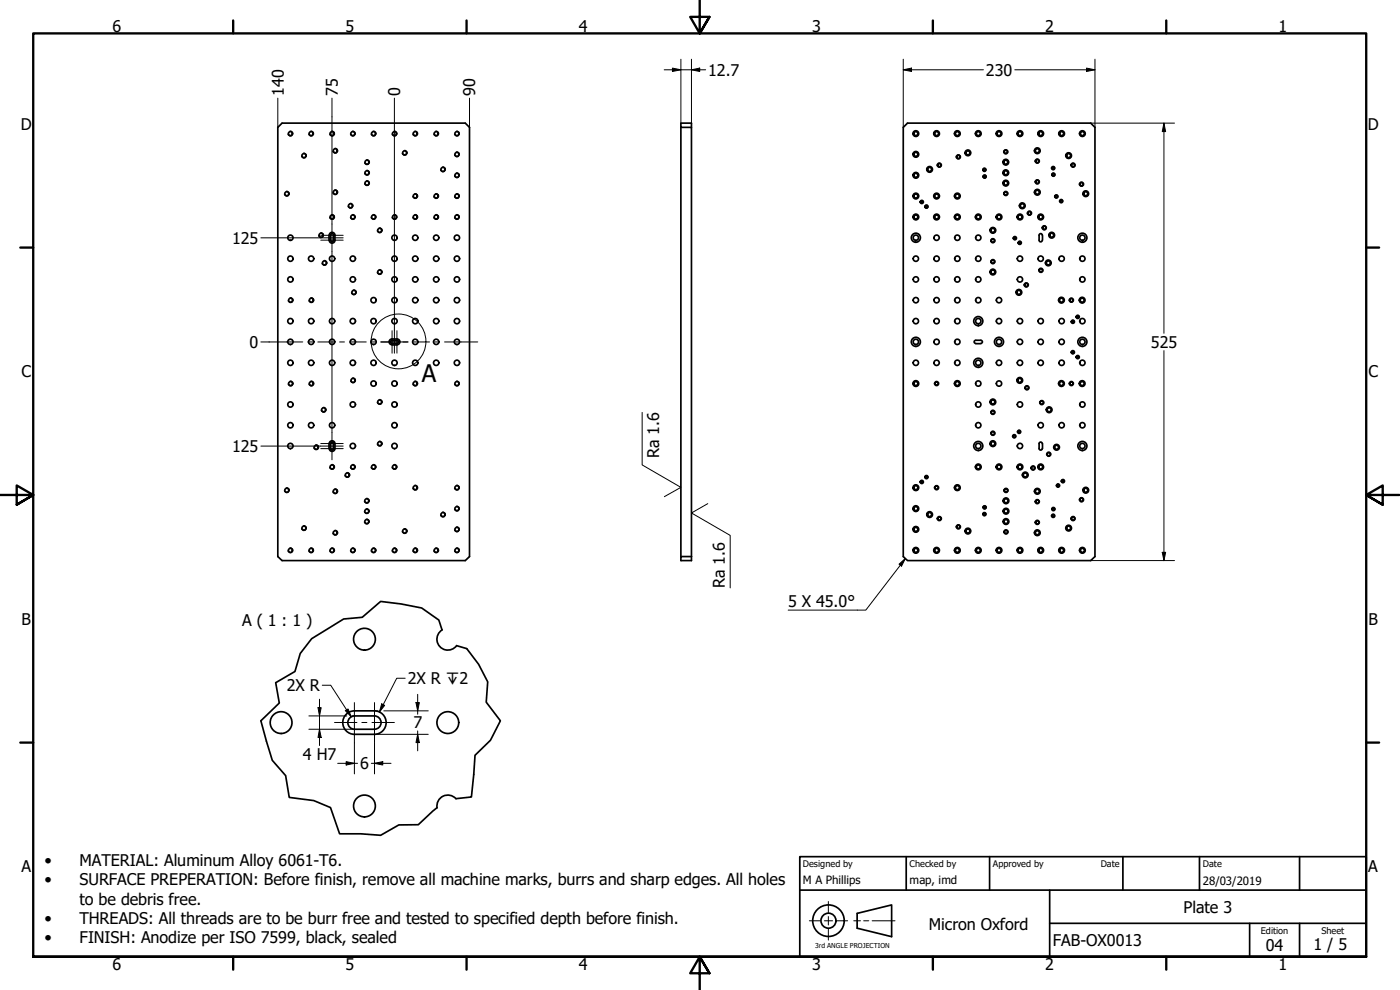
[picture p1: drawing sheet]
<svg xmlns="http://www.w3.org/2000/svg" width="420mm" height="297mm" viewBox="0 0 420 297" stroke-linecap="round" stroke-linejoin="round" font-family="sans-serif">
<!-- layer: Visible (ISO) -->
<g fill="none" stroke="#000" stroke-width=".51">
<path d="M84.6 36.9h55l1.3 1.3v128.8l-1.3 1.2h-55l-1.2-1.2v-128.8zM204.3 38.2v128.8M207.5 38.2v-1.3h-3.2v1.3h3.2v128.8M271.1 38.2l1.3-1.3h54.9l1.3 1.3v128.8l-1.3 1.2h-54.9l-1.3-1.2zM98.7 70.6v1.5M98.8 72.1a.86 .86 0 0 0 .9 .8 .86 .86 0 0 0 .8-.8M98.8 70.6a.86 .86 0 0 1 .9-.9 .86 .86 0 0 1 .8 .9v1.5M99.1 70.6v1.5M99.2 72.1a.48 .48 0 0 0 .5 .5 .48 .48 0 0 0 .4-.5M99.2 70.6a.48 .48 0 0 1 .5-.5 .48 .48 0 0 1 .4 .5v1.5M311.8 72.1a.48 .48 0 0 0 .5 .5 .48 .48 0 0 0 .5-.5M312.8 70.6a.48 .48 0 0 0-.5-.5 .48 .48 0 0 0-.5 .5v1.5"/>
<path d="M312.9 70.6v1.5M117 102a2.97 2.97 0 0 1 2.5-.2 .9 .9 0 0 1 .5 1 .9 .9 0 0 1-.9 .7l-1.5-.1a.86 .86 0 0 1-.8-.5 .86 .86 0 0 1 .2-.9zM117.6 103a.48 .48 0 0 1-.4-.4 .48 .48 0 0 1 .4-.5h1.5a.48 .48 0 0 1 .5 .5 .48 .48 0 0 1-.4 .4M117.7 103.1h1.4M292.8 103a.48 .48 0 0 1-.4-.4 .48 .48 0 0 1 .4-.5h1.5a.48 .48 0 0 1 .5 .5 .48 .48 0 0 1-.4 .4M292.9 103.1h1.4M98.7 133.1v1.5M98.8 133.1a.86 .86 0 0 1 .9-.8 .86 .86 0 0 1 .8 .8v1.5a.86 .86 0 0 1-.9 .8 .86 .86 0 0 1-.8-.8M99.1 133.1v1.5M99.2 133.1a.48 .48 0 0 1 .5-.5 .48 .48 0 0 1 .4 .5v1.5a.48 .48 0 0 1-.5 .5 .48 .48 0 0 1-.4-.5M312.8 133.1a.48 .48 0 0 0-.5-.5 .48 .48 0 0 0-.5 .5v1.5a.48 .48 0 0 0 .5 .5 .48 .48 0 0 0 .5-.5M312.9 133.1v1.5"/>
<path d="M204.3 167h3.2v1.2h-3.2zM132.7 189a3.3 3.3 0 0 0-.7 5 3.3 3.3 0 0 0 5.1-.3M103.9 214.3a3.5 3.5 0 0 1 2.5-1h6a3.5 3.5 0 0 1 3.5 3.5 3.5 3.5 0 0 1-3.5 3.5h-6a3.5 3.5 0 0 1-3.3-2.1 3.5 3.5 0 0 1 .8-3.9zM105 215.4l1.4-.6h6a2 2 0 0 1 2 2 2 2 0 0 1-2 2h-6a2 2 0 0 1-1.9-1.2 2 2 0 0 1 .5-2.2zM136.8 239.7a3.3 3.3 0 0 0-3.8-.8 3.3 3.3 0 0 0-1.8 3.5"/>
<circle cx="86.1" cy="58.1" r=".6"/>
<circle cx="87.2" cy="40.1" r=".6"/>
<circle cx="91.2" cy="46.7" r=".6"/>
<circle cx="93.4" cy="40.1" r=".6"/>
<circle cx="99.7" cy="40.1" r=".6"/>
<circle cx="100.6" cy="45.2" r=".6"/>
<circle cx="100.6" cy="57.7" r=".6"/>
<circle cx="105.9" cy="40.1" r=".6"/>
<circle cx="110.1" cy="48.7" r=".6"/>
<circle cx="110.1" cy="51.8" r=".6"/>
<circle cx="110.1" cy="54.9" r=".6"/>
<circle cx="112.1" cy="40.1" r=".6"/>
<circle cx="118.4" cy="40.1" r=".6"/>
<circle cx="121.4" cy="45.9" r=".6"/>
<circle cx="124.6" cy="40.1" r=".6"/>
<circle cx="124.6" cy="58.8" r=".6"/>
<circle cx="130.9" cy="58.8" r=".6"/>
<circle cx="130.9" cy="40.1" r=".6"/>
<circle cx="132.9" cy="50.8" r=".6"/>
<circle cx="137.1" cy="40.1" r=".6"/>
<circle cx="137.1" cy="58.8" r=".6"/>
<circle cx="137.1" cy="52.6" r=".6"/>
<circle cx="137.1" cy="46.3" r=".6"/>
<circle cx="274.9" cy="58.8" r=".6"/>
<circle cx="274.9" cy="46.3" r=".6"/>
<circle cx="274.9" cy="52.6" r=".6"/>
<circle cx="274.9" cy="40.1" r=".6"/>
<circle cx="274.9" cy="40.1" r=".86"/>
<circle cx="274.9" cy="58.8" r=".86"/>
<circle cx="274.9" cy="46.3" r=".86"/>
<circle cx="274.9" cy="52.6" r=".86"/>
<circle cx="279" cy="50.8" r=".6"/>
<circle cx="279" cy="50.8" r=".86"/>
<circle cx="281.1" cy="58.8" r=".6"/>
<circle cx="281.1" cy="40.1" r=".6"/>
<circle cx="281.1" cy="40.1" r=".86"/>
<circle cx="281.1" cy="58.8" r=".86"/>
<circle cx="281.9" cy="49.5" r=".6"/>
<circle cx="281.9" cy="49.5" r=".48"/>
<circle cx="287.3" cy="58.8" r=".6"/>
<circle cx="287.3" cy="40.1" r=".6"/>
<circle cx="287.3" cy="40.1" r=".86"/>
<circle cx="287.3" cy="58.8" r=".86"/>
<circle cx="287.6" cy="47.1" r=".6"/>
<circle cx="287.6" cy="47.1" r=".48"/>
<circle cx="290.5" cy="45.9" r=".6"/>
<circle cx="290.5" cy="45.9" r=".86"/>
<circle cx="293.6" cy="40.1" r=".6"/>
<circle cx="293.6" cy="40.1" r=".86"/>
<circle cx="295.4" cy="50.9" r=".35"/>
<circle cx="295.4" cy="50.9" r=".48"/>
<circle cx="295.5" cy="53" r=".35"/>
<circle cx="295.5" cy="53" r=".48"/>
<circle cx="299.8" cy="40.1" r=".6"/>
<circle cx="299.8" cy="40.1" r=".86"/>
<circle cx="301.8" cy="45.5" r=".6"/>
<circle cx="301.8" cy="51.8" r=".6"/>
<circle cx="301.8" cy="54.9" r=".6"/>
<circle cx="301.8" cy="48.7" r=".6"/>
<circle cx="301.8" cy="58.1" r=".6"/>
<circle cx="301.8" cy="58.1" r=".48"/>
<circle cx="301.8" cy="45.5" r=".48"/>
<circle cx="301.8" cy="51.8" r=".86"/>
<circle cx="301.8" cy="48.7" r=".86"/>
<circle cx="301.8" cy="54.9" r=".86"/>
<circle cx="306.1" cy="40.1" r=".6"/>
<circle cx="306.1" cy="40.1" r=".86"/>
<circle cx="311.3" cy="57.7" r=".6"/>
<circle cx="311.3" cy="54.6" r=".6"/>
<circle cx="311.3" cy="48.3" r=".6"/>
<circle cx="311.3" cy="45.2" r=".6"/>
<circle cx="311.3" cy="48.3" r=".48"/>
<circle cx="311.3" cy="54.6" r=".48"/>
<circle cx="311.3" cy="57.7" r=".86"/>
<circle cx="311.3" cy="45.2" r=".86"/>
<circle cx="312.3" cy="40.1" r=".6"/>
<circle cx="312.3" cy="40.1" r=".86"/>
<circle cx="316.1" cy="50.4" r=".35"/>
<circle cx="316.1" cy="50.4" r=".48"/>
<circle cx="316.1" cy="52.4" r=".35"/>
<circle cx="316.1" cy="52.4" r=".48"/>
<circle cx="317" cy="58.9" r=".35"/>
<circle cx="317" cy="58.9" r=".48"/>
<circle cx="318.6" cy="40.1" r=".6"/>
<circle cx="318.6" cy="40.1" r=".86"/>
<circle cx="320.7" cy="46.7" r=".6"/>
<circle cx="320.7" cy="46.7" r=".86"/>
<circle cx="322" cy="49.5" r=".6"/>
<circle cx="322" cy="49.5" r=".48"/>
<circle cx="324.6" cy="55.3" r=".6"/>
<circle cx="324.6" cy="55.3" r=".48"/>
<circle cx="324.8" cy="40.1" r=".6"/>
<circle cx="324.8" cy="40.1" r=".86"/>
<circle cx="325.9" cy="58.1" r=".6"/>
<circle cx="325.9" cy="58.1" r=".86"/>
<circle cx="87.2" cy="77.6" r=".79"/>
<circle cx="87.2" cy="71.3" r=".79"/>
<circle cx="93.4" cy="77.6" r=".79"/>
<circle cx="96.4" cy="70.6" r=".6"/>
<circle cx="97.4" cy="78.9" r=".6"/>
<circle cx="99.7" cy="77.6" r=".79"/>
<circle cx="99.7" cy="65.1" r=".6"/>
<circle cx="105.2" cy="61.7" r=".6"/>
<circle cx="105.9" cy="77.6" r=".79"/>
<circle cx="105.9" cy="65.1" r=".6"/>
<circle cx="112.1" cy="65.1" r=".6"/>
<circle cx="114" cy="69.1" r=".6"/>
<circle cx="118.4" cy="71.3" r=".79"/>
<circle cx="118.4" cy="77.6" r=".79"/>
<circle cx="118.4" cy="65.1" r=".6"/>
<circle cx="124.6" cy="77.6" r=".79"/>
<circle cx="124.6" cy="71.3" r=".79"/>
<circle cx="124.6" cy="65.1" r=".6"/>
<circle cx="130.9" cy="77.6" r=".79"/>
<circle cx="130.9" cy="71.3" r=".79"/>
<circle cx="130.9" cy="65.1" r=".6"/>
<circle cx="137.1" cy="77.6" r=".79"/>
<circle cx="137.1" cy="65.1" r=".6"/>
<circle cx="137.1" cy="71.3" r=".79"/>
<circle cx="274.9" cy="65.1" r=".6"/>
<circle cx="274.9" cy="77.6" r=".79"/>
<circle cx="274.9" cy="65.1" r=".86"/>
<circle cx="274.9" cy="71.3" r=".79"/>
<circle cx="274.9" cy="71.3" r="1.37"/>
<circle cx="276.6" cy="60.6" r=".35"/>
<circle cx="276.6" cy="60.6" r=".48"/>
<circle cx="278" cy="62" r=".35"/>
<circle cx="278" cy="62" r=".48"/>
<circle cx="281.1" cy="65.1" r=".6"/>
<circle cx="281.1" cy="77.6" r=".79"/>
<circle cx="281.1" cy="71.3" r=".79"/>
<circle cx="281.1" cy="65.1" r=".86"/>
<circle cx="287.3" cy="65.1" r=".6"/>
<circle cx="287.3" cy="77.6" r=".79"/>
<circle cx="287.3" cy="71.3" r=".79"/>
<circle cx="287.3" cy="65.1" r=".86"/>
<circle cx="293.6" cy="65.1" r=".6"/>
<circle cx="293.6" cy="77.6" r=".79"/>
<circle cx="293.6" cy="71.3" r=".79"/>
<circle cx="293.6" cy="65.1" r=".86"/>
<circle cx="298" cy="69.1" r=".6"/>
<circle cx="298" cy="78.5" r=".6"/>
<circle cx="298" cy="72.2" r=".6"/>
<circle cx="298" cy="78.5" r=".48"/>
<circle cx="298" cy="72.2" r=".48"/>
<circle cx="298" cy="69.1" r=".86"/>
<circle cx="299.8" cy="65.1" r=".6"/>
<circle cx="299.8" cy="65.1" r=".86"/>
<circle cx="304.6" cy="71.5" r=".35"/>
<circle cx="304.6" cy="71.5" r=".48"/>
<circle cx="306" cy="72.9" r=".35"/>
<circle cx="306" cy="72.9" r=".48"/>
<circle cx="306.1" cy="65.1" r=".6"/>
<circle cx="306.1" cy="77.6" r=".79"/>
<circle cx="306.1" cy="65.1" r=".86"/>
<circle cx="306.8" cy="61.7" r=".6"/>
<circle cx="306.8" cy="61.7" r=".86"/>
<circle cx="309" cy="64" r=".6"/>
<circle cx="309" cy="64" r=".48"/>
<circle cx="312.3" cy="65.1" r=".6"/>
<circle cx="312.3" cy="77.6" r=".79"/>
<circle cx="312.3" cy="65.1" r=".86"/>
<circle cx="313.4" cy="68.3" r=".6"/>
<circle cx="313.4" cy="68.3" r=".48"/>
<circle cx="314.6" cy="78.9" r=".6"/>
<circle cx="314.6" cy="78.9" r=".86"/>
<circle cx="315.6" cy="70.6" r=".6"/>
<circle cx="315.6" cy="70.6" r=".86"/>
<circle cx="318.5" cy="60.3" r=".35"/>
<circle cx="318.5" cy="60.3" r=".48"/>
<circle cx="318.6" cy="77.6" r=".79"/>
<circle cx="324.8" cy="77.6" r=".79"/>
<circle cx="324.8" cy="71.3" r=".79"/>
<circle cx="324.8" cy="71.3" r="1.37"/>
<circle cx="87.2" cy="83.8" r=".79"/>
<circle cx="87.2" cy="96.3" r=".79"/>
<circle cx="87.2" cy="90.1" r=".6"/>
<circle cx="93.4" cy="96.3" r=".79"/>
<circle cx="93.4" cy="90.1" r=".6"/>
<circle cx="99.7" cy="96.3" r=".79"/>
<circle cx="105.9" cy="83.8" r=".79"/>
<circle cx="105.9" cy="96.3" r=".79"/>
<circle cx="106.2" cy="87.7" r=".6"/>
<circle cx="112.1" cy="90.1" r=".79"/>
<circle cx="112.1" cy="96.3" r=".79"/>
<circle cx="114" cy="81.6" r=".6"/>
<circle cx="118.4" cy="83.8" r=".79"/>
<circle cx="118.4" cy="90.1" r=".79"/>
<circle cx="118.4" cy="96.3" r=".79"/>
<circle cx="124.6" cy="83.8" r=".79"/>
<circle cx="124.6" cy="96.3" r=".79"/>
<circle cx="124.6" cy="90.1" r=".79"/>
<circle cx="130.9" cy="96.3" r=".79"/>
<circle cx="130.9" cy="90.1" r=".79"/>
<circle cx="130.9" cy="83.8" r=".79"/>
<circle cx="137.1" cy="96.3" r=".79"/>
<circle cx="137.1" cy="90.1" r=".79"/>
<circle cx="137.1" cy="83.8" r=".79"/>
<circle cx="274.9" cy="90.1" r=".79"/>
<circle cx="274.9" cy="96.3" r=".79"/>
<circle cx="274.9" cy="83.8" r=".79"/>
<circle cx="281.1" cy="90.1" r=".79"/>
<circle cx="281.1" cy="96.3" r=".79"/>
<circle cx="281.1" cy="83.8" r=".79"/>
<circle cx="287.3" cy="90.1" r=".79"/>
<circle cx="287.3" cy="96.3" r=".79"/>
<circle cx="287.3" cy="83.8" r=".79"/>
<circle cx="293.6" cy="90.1" r=".79"/>
<circle cx="293.6" cy="83.8" r=".79"/>
<circle cx="293.6" cy="96.3" r=".79"/>
<circle cx="293.6" cy="96.3" r="1.37"/>
<circle cx="298" cy="81.6" r=".6"/>
<circle cx="298" cy="81.6" r=".86"/>
<circle cx="299.8" cy="90.1" r=".79"/>
<circle cx="299.8" cy="96.3" r=".79"/>
<circle cx="305.8" cy="87.7" r=".6"/>
<circle cx="305.8" cy="87.7" r=".86"/>
<circle cx="306.1" cy="96.3" r=".79"/>
<circle cx="306.1" cy="83.8" r=".79"/>
<circle cx="308" cy="85.5" r=".6"/>
<circle cx="308" cy="85.5" r=".48"/>
<circle cx="312.3" cy="96.3" r=".79"/>
<circle cx="312.4" cy="81.1" r=".6"/>
<circle cx="312.4" cy="81.1" r=".48"/>
<circle cx="318.5" cy="90.1" r=".6"/>
<circle cx="318.5" cy="90.1" r=".86"/>
<circle cx="318.6" cy="96.3" r=".79"/>
<circle cx="321.5" cy="90.1" r=".6"/>
<circle cx="321.5" cy="90.1" r=".48"/>
<circle cx="322" cy="96.5" r=".35"/>
<circle cx="322" cy="96.5" r=".48"/>
<circle cx="323.4" cy="95.1" r=".35"/>
<circle cx="323.4" cy="95.1" r=".48"/>
<circle cx="324.8" cy="90.1" r=".6"/>
<circle cx="324.8" cy="90.1" r=".86"/>
<circle cx="324.8" cy="96.3" r=".79"/>
<circle cx="324.8" cy="83.8" r=".79"/>
<circle cx="87.2" cy="108.9" r=".79"/>
<circle cx="87.2" cy="102.6" r=".79"/>
<circle cx="87.2" cy="115.1" r=".6"/>
<circle cx="93.4" cy="102.6" r=".79"/>
<circle cx="93.4" cy="108.9" r=".79"/>
<circle cx="93.4" cy="115.1" r=".6"/>
<circle cx="99.7" cy="102.6" r=".79"/>
<circle cx="99.7" cy="108.9" r=".79"/>
<circle cx="105.9" cy="108.9" r=".79"/>
<circle cx="105.9" cy="102.6" r=".79"/>
<circle cx="105.9" cy="114.1" r=".6"/>
<circle cx="112.1" cy="115.1" r=".79"/>
<circle cx="112.1" cy="108.9" r=".79"/>
<circle cx="112.1" cy="102.6" r=".79"/>
<circle cx="118.4" cy="115.1" r=".79"/>
<circle cx="118.4" cy="108.9" r=".79"/>
<circle cx="124.6" cy="102.6" r=".79"/>
<circle cx="124.6" cy="108.9" r=".79"/>
<circle cx="124.6" cy="115.1" r=".6"/>
<circle cx="130.9" cy="108.9" r=".79"/>
<circle cx="130.9" cy="102.6" r=".79"/>
<circle cx="137.1" cy="108.9" r=".79"/>
<circle cx="137.1" cy="115.1" r=".6"/>
<circle cx="137.1" cy="102.6" r=".79"/>
<circle cx="274.9" cy="115.1" r=".6"/>
<circle cx="274.9" cy="108.9" r=".79"/>
<circle cx="274.9" cy="115.1" r=".86"/>
<circle cx="274.9" cy="102.6" r=".79"/>
<circle cx="274.9" cy="102.6" r="1.37"/>
<circle cx="281.1" cy="115.1" r=".6"/>
<circle cx="281.1" cy="115.1" r=".48"/>
<circle cx="281.1" cy="102.6" r=".79"/>
<circle cx="281.1" cy="108.9" r=".79"/>
<circle cx="287.3" cy="115.1" r=".6"/>
<circle cx="287.3" cy="102.6" r=".79"/>
<circle cx="287.3" cy="108.9" r=".79"/>
<circle cx="287.3" cy="115.1" r=".86"/>
<circle cx="293.6" cy="115.1" r=".79"/>
<circle cx="293.6" cy="108.9" r=".79"/>
<circle cx="293.6" cy="108.9" r="1.37"/>
<circle cx="299.8" cy="108.9" r=".79"/>
<circle cx="299.8" cy="115.1" r=".79"/>
<circle cx="299.8" cy="102.6" r=".79"/>
<circle cx="299.8" cy="102.6" r="1.37"/>
<circle cx="306" cy="114.1" r=".6"/>
<circle cx="306" cy="114.1" r=".86"/>
<circle cx="306.1" cy="102.6" r=".79"/>
<circle cx="306.1" cy="108.9" r=".79"/>
<circle cx="308.2" cy="116.3" r=".6"/>
<circle cx="308.2" cy="116.3" r=".48"/>
<circle cx="312.3" cy="102.6" r=".79"/>
<circle cx="312.3" cy="108.9" r=".79"/>
<circle cx="318.5" cy="115.1" r=".6"/>
<circle cx="318.5" cy="115.1" r=".86"/>
<circle cx="318.6" cy="102.6" r=".79"/>
<circle cx="318.6" cy="108.9" r=".79"/>
<circle cx="321.5" cy="115.1" r=".6"/>
<circle cx="321.5" cy="115.1" r=".48"/>
<circle cx="322" cy="105.7" r=".35"/>
<circle cx="322" cy="105.7" r=".48"/>
<circle cx="323.4" cy="107.1" r=".35"/>
<circle cx="323.4" cy="107.1" r=".48"/>
<circle cx="324.8" cy="115.1" r=".6"/>
<circle cx="324.8" cy="115.1" r=".86"/>
<circle cx="324.8" cy="108.9" r=".79"/>
<circle cx="324.8" cy="102.6" r=".79"/>
<circle cx="324.8" cy="102.6" r="1.37"/>
<circle cx="87.2" cy="127.6" r=".79"/>
<circle cx="87.2" cy="121.4" r=".79"/>
<circle cx="87.2" cy="133.8" r=".79"/>
<circle cx="93.4" cy="127.6" r=".79"/>
<circle cx="94.9" cy="134.2" r=".6"/>
<circle cx="97.1" cy="123" r=".6"/>
<circle cx="99.7" cy="127.6" r=".79"/>
<circle cx="105.9" cy="121.4" r=".79"/>
<circle cx="105.9" cy="133.8" r=".79"/>
<circle cx="114" cy="133.1" r=".6"/>
<circle cx="114" cy="120.6" r=".6"/>
<circle cx="118.4" cy="121.4" r=".79"/>
<circle cx="118.4" cy="127.6" r=".79"/>
<circle cx="118.4" cy="133.8" r=".79"/>
<circle cx="293.6" cy="127.6" r=".79"/>
<circle cx="293.6" cy="121.4" r=".79"/>
<circle cx="293.6" cy="133.8" r=".79"/>
<circle cx="293.6" cy="133.8" r="1.37"/>
<circle cx="298" cy="120.6" r=".6"/>
<circle cx="298" cy="123.7" r=".6"/>
<circle cx="298" cy="130" r=".6"/>
<circle cx="298" cy="133.1" r=".6"/>
<circle cx="298" cy="130" r=".48"/>
<circle cx="298" cy="123.7" r=".48"/>
<circle cx="298" cy="120.6" r=".86"/>
<circle cx="298" cy="133.1" r=".86"/>
<circle cx="304.4" cy="130.9" r=".35"/>
<circle cx="304.4" cy="130.9" r=".48"/>
<circle cx="305.8" cy="129.6" r=".35"/>
<circle cx="305.8" cy="129.6" r=".48"/>
<circle cx="306.1" cy="133.8" r=".79"/>
<circle cx="306.1" cy="121.4" r=".79"/>
<circle cx="312.3" cy="127.6" r=".79"/>
<circle cx="312.6" cy="120.8" r=".6"/>
<circle cx="312.6" cy="120.8" r=".48"/>
<circle cx="314.7" cy="136.3" r=".6"/>
<circle cx="314.7" cy="136.3" r=".48"/>
<circle cx="314.9" cy="123" r=".6"/>
<circle cx="314.9" cy="123" r=".86"/>
<circle cx="317.1" cy="134.2" r=".6"/>
<circle cx="317.1" cy="134.2" r=".86"/>
<circle cx="318.6" cy="127.6" r=".79"/>
<circle cx="324.8" cy="127.6" r=".79"/>
<circle cx="324.8" cy="121.4" r=".79"/>
<circle cx="324.8" cy="133.8" r=".79"/>
<circle cx="324.8" cy="133.8" r="1.37"/>
<circle cx="86.1" cy="147.1" r=".6"/>
<circle cx="91.2" cy="158.5" r=".6"/>
<circle cx="99.7" cy="140.1" r=".6"/>
<circle cx="100.6" cy="147.4" r=".6"/>
<circle cx="100.6" cy="159.8" r=".6"/>
<circle cx="104.2" cy="142.5" r=".6"/>
<circle cx="105.9" cy="140.1" r=".6"/>
<circle cx="110.1" cy="156.5" r=".6"/>
<circle cx="110.1" cy="153.4" r=".6"/>
<circle cx="110.1" cy="150.3" r=".6"/>
<circle cx="112.1" cy="140.1" r=".6"/>
<circle cx="118.4" cy="140.1" r=".6"/>
<circle cx="121.4" cy="159.3" r=".6"/>
<circle cx="124.6" cy="146.3" r=".6"/>
<circle cx="132.9" cy="154.4" r=".6"/>
<circle cx="137.1" cy="146.3" r=".6"/>
<circle cx="137.1" cy="152.6" r=".6"/>
<circle cx="137.1" cy="158.8" r=".6"/>
<circle cx="274.9" cy="152.6" r=".6"/>
<circle cx="274.9" cy="158.8" r=".6"/>
<circle cx="274.9" cy="146.3" r=".6"/>
<circle cx="274.9" cy="158.8" r=".86"/>
<circle cx="274.9" cy="152.6" r=".86"/>
<circle cx="274.9" cy="146.3" r=".86"/>
<circle cx="276.6" cy="144.6" r=".35"/>
<circle cx="276.6" cy="144.6" r=".48"/>
<circle cx="278" cy="143.1" r=".35"/>
<circle cx="278" cy="143.1" r=".48"/>
<circle cx="279" cy="154.4" r=".6"/>
<circle cx="279" cy="154.4" r=".86"/>
<circle cx="281.1" cy="146.3" r=".6"/>
<circle cx="281.1" cy="146.3" r=".48"/>
<circle cx="281.9" cy="155.6" r=".6"/>
<circle cx="281.9" cy="155.6" r=".48"/>
<circle cx="287.3" cy="146.3" r=".6"/>
<circle cx="287.3" cy="146.3" r=".86"/>
<circle cx="287.6" cy="158.1" r=".6"/>
<circle cx="287.6" cy="158.1" r=".48"/>
<circle cx="290.5" cy="159.3" r=".6"/>
<circle cx="290.5" cy="159.3" r=".86"/>
<circle cx="293.6" cy="140.1" r=".6"/>
<circle cx="293.6" cy="140.1" r=".86"/>
<circle cx="295.4" cy="154.3" r=".35"/>
<circle cx="295.4" cy="154.3" r=".48"/>
<circle cx="295.5" cy="152.2" r=".35"/>
<circle cx="295.5" cy="152.2" r=".48"/>
<circle cx="299.8" cy="140.1" r=".6"/>
<circle cx="299.8" cy="140.1" r=".86"/>
<circle cx="301.9" cy="153.4" r=".6"/>
<circle cx="301.9" cy="150.3" r=".6"/>
<circle cx="301.9" cy="156.5" r=".6"/>
<circle cx="301.9" cy="147.1" r=".6"/>
<circle cx="301.9" cy="159.6" r=".6"/>
<circle cx="301.9" cy="147.1" r=".48"/>
<circle cx="301.9" cy="159.6" r=".48"/>
<circle cx="301.9" cy="153.4" r=".86"/>
<circle cx="301.9" cy="150.3" r=".86"/>
<circle cx="301.9" cy="156.5" r=".86"/>
<circle cx="306.1" cy="140.1" r=".6"/>
<circle cx="306.1" cy="140.1" r=".86"/>
<circle cx="307.7" cy="142.5" r=".6"/>
<circle cx="307.7" cy="142.5" r=".86"/>
<circle cx="310" cy="140.4" r=".6"/>
<circle cx="310" cy="140.4" r=".48"/>
<circle cx="311.3" cy="150.5" r=".6"/>
<circle cx="311.3" cy="156.7" r=".6"/>
<circle cx="311.3" cy="159.8" r=".6"/>
<circle cx="311.3" cy="147.4" r=".6"/>
<circle cx="311.3" cy="150.5" r=".48"/>
<circle cx="311.3" cy="156.7" r=".48"/>
<circle cx="311.3" cy="159.8" r=".86"/>
<circle cx="311.3" cy="147.4" r=".86"/>
<circle cx="312.3" cy="140.1" r=".6"/>
<circle cx="312.3" cy="140.1" r=".86"/>
<circle cx="316.1" cy="154.8" r=".35"/>
<circle cx="316.1" cy="154.8" r=".48"/>
<circle cx="316.1" cy="152.7" r=".35"/>
<circle cx="316.1" cy="152.7" r=".48"/>
<circle cx="317.5" cy="145.7" r=".35"/>
<circle cx="317.5" cy="145.7" r=".48"/>
<circle cx="319" cy="144.4" r=".35"/>
<circle cx="319" cy="144.4" r=".48"/>
<circle cx="320.7" cy="158.5" r=".6"/>
<circle cx="320.7" cy="158.5" r=".86"/>
<circle cx="322" cy="155.6" r=".6"/>
<circle cx="322" cy="155.6" r=".48"/>
<circle cx="324.6" cy="149.9" r=".6"/>
<circle cx="324.6" cy="149.9" r=".48"/>
<circle cx="325.9" cy="147.1" r=".6"/>
<circle cx="325.9" cy="147.1" r=".86"/>
<circle cx="87.2" cy="165.1" r=".6"/>
<circle cx="93.4" cy="165.1" r=".6"/>
<circle cx="99.7" cy="165.1" r=".6"/>
<circle cx="105.9" cy="165.1" r=".6"/>
<circle cx="112.1" cy="165.1" r=".6"/>
<circle cx="118.4" cy="165.1" r=".6"/>
<circle cx="124.6" cy="165.1" r=".6"/>
<circle cx="130.9" cy="165.1" r=".6"/>
<circle cx="137.1" cy="165.1" r=".6"/>
<circle cx="274.9" cy="165.1" r=".6"/>
<circle cx="274.9" cy="165.1" r=".86"/>
<circle cx="281.1" cy="165.1" r=".6"/>
<circle cx="281.1" cy="165.1" r=".86"/>
<circle cx="287.3" cy="165.1" r=".6"/>
<circle cx="287.3" cy="165.1" r=".86"/>
<circle cx="293.6" cy="165.1" r=".6"/>
<circle cx="293.6" cy="165.1" r=".86"/>
<circle cx="299.8" cy="165.1" r=".6"/>
<circle cx="299.8" cy="165.1" r=".86"/>
<circle cx="306.1" cy="165.1" r=".6"/>
<circle cx="306.1" cy="165.1" r=".86"/>
<circle cx="312.3" cy="165.1" r=".6"/>
<circle cx="312.3" cy="165.1" r=".86"/>
<circle cx="318.6" cy="165.1" r=".6"/>
<circle cx="318.6" cy="165.1" r=".86"/>
<circle cx="324.8" cy="165.1" r=".6"/>
<circle cx="324.8" cy="165.1" r=".86"/>
<circle cx="109.4" cy="191.8" r="3.3"/>
<circle cx="84.4" cy="216.8" r="3.3"/>
<circle cx="134.4" cy="216.8" r="3.3"/>
<circle cx="109.4" cy="241.8" r="3.3"/>
</g>
<!-- layer: Visible Narrow (ISO) -->
<g fill="none" stroke="#000" stroke-width=".38">
<path d="M87 39.4a.73 .73 0 0 1 .9 .6 .73 .73 0 0 1-.6 .8 .73 .73 0 0 1-.9-.6M93.3 39.4a.73 .73 0 0 1 .8 .6 .73 .73 0 0 1-.6 .8 .73 .73 0 0 1-.8-.6M99.5 39.4a.73 .73 0 0 1 .9 .6 .73 .73 0 0 1-.6 .8 .73 .73 0 0 1-.9-.6M105.8 39.4a.73 .73 0 0 1 .8 .6 .73 .73 0 0 1-.6 .8 .73 .73 0 0 1-.8-.6M112 39.4a.73 .73 0 0 1 .8 .6 .73 .73 0 0 1-.6 .8 .73 .73 0 0 1-.8-.6M118.3 39.4a.73 .73 0 0 1 .8 .6 .73 .73 0 0 1-.6 .8 .73 .73 0 0 1-.8-.6M124.5 39.4a.73 .73 0 0 1 .8 .6 .73 .73 0 0 1-.6 .8 .73 .73 0 0 1-.8-.6M130.8 39.4a.73 .73 0 0 1 .8 .6 .73 .73 0 0 1-.6 .8 .73 .73 0 0 1-.8-.6M137 39.4a.73 .73 0 0 1 .8 .6 .73 .73 0 0 1-.5 .8 .73 .73 0 0 1-.9-.6M275 39.4a.73 .73 0 0 0-.9 .6 .73 .73 0 0 0 .6 .8 .73 .73 0 0 0 .9-.6M281.2 39.4a.73 .73 0 0 0-.8 .6 .73 .73 0 0 0 .6 .8 .73 .73 0 0 0 .8-.6M287.4 39.4a.73 .73 0 0 0-.8 .6 .73 .73 0 0 0 .6 .8 .73 .73 0 0 0 .8-.6"/>
<path d="M293.7 39.4a.73 .73 0 0 0-.8 .6 .73 .73 0 0 0 .6 .8 .73 .73 0 0 0 .8-.6M299.9 39.4a.73 .73 0 0 0-.8 .6 .73 .73 0 0 0 .6 .8 .73 .73 0 0 0 .8-.6M306.2 39.4a.73 .73 0 0 0-.8 .6 .73 .73 0 0 0 .6 .8 .73 .73 0 0 0 .8-.6M312.5 39.4a.73 .73 0 0 0-.9 .6 .73 .73 0 0 0 .6 .8 .73 .73 0 0 0 .8-.6M318.7 39.4a.73 .73 0 0 0-.8 .6 .73 .73 0 0 0 .6 .8 .73 .73 0 0 0 .8-.6M325 39.4a.73 .73 0 0 0-.9 .6 .73 .73 0 0 0 .6 .8 .73 .73 0 0 0 .9-.6M85.9 57.4a.73 .73 0 0 1 .9 .6 .73 .73 0 0 1-.6 .8 .73 .73 0 0 1-.8-.6M91.1 46a.73 .73 0 0 1 .8 .6 .73 .73 0 0 1-.6 .8 .73 .73 0 0 1-.8-.6M100.5 44.5a.73 .73 0 0 1 .8 .6 .73 .73 0 0 1-.6 .8 .73 .73 0 0 1-.8-.5M100.5 57a.73 .73 0 0 1 .8 .5 .73 .73 0 0 1-.6 .9 .73 .73 0 0 1-.8-.6M110 51.1a.73 .73 0 0 1 .9 .6 .73 .73 0 0 1-.6 .9 .73 .73 0 0 1-.9-.6M110 47.9a.73 .73 0 0 1 .9 .6 .73 .73 0 0 1-.6 .9 .73 .73 0 0 1-.9-.6"/>
<path d="M110 54.2a.73 .73 0 0 1 .9 .6 .73 .73 0 0 1-.6 .9 .73 .73 0 0 1-.9-.6M121.3 45.1a.73 .73 0 0 1 .9 .6 .73 .73 0 0 1-.6 .9 .73 .73 0 0 1-.9-.6M124.5 58.1a.73 .73 0 0 1 .8 .6 .73 .73 0 0 1-.6 .8 .73 .73 0 0 1-.8-.6M130.8 58.1a.73 .73 0 0 1 .8 .6 .73 .73 0 0 1-.6 .8 .73 .73 0 0 1-.8-.6M132.8 50.1a.73 .73 0 0 1 .9 .6 .73 .73 0 0 1-.6 .8 .73 .73 0 0 1-.9-.6M137 51.9a.73 .73 0 0 1 .8 .6 .73 .73 0 0 1-.5 .8 .73 .73 0 0 1-.9-.6M137 45.6a.73 .73 0 0 1 .8 .6 .73 .73 0 0 1-.5 .8 .73 .73 0 0 1-.9-.6M137 58.1a.73 .73 0 0 1 .8 .6 .73 .73 0 0 1-.5 .8 .73 .73 0 0 1-.9-.6M275 51.9a.73 .73 0 0 0-.9 .6 .73 .73 0 0 0 .6 .8 .73 .73 0 0 0 .9-.6M275 45.6a.73 .73 0 0 0-.9 .6 .73 .73 0 0 0 .6 .8 .73 .73 0 0 0 .9-.6M275 58.1a.73 .73 0 0 0-.9 .6 .73 .73 0 0 0 .6 .8 .73 .73 0 0 0 .9-.6M279.1 50.1a.73 .73 0 0 0-.8 .6 .73 .73 0 0 0 .6 .8 .73 .73 0 0 0 .8-.6"/>
<path d="M281.2 58.1a.73 .73 0 0 0-.8 .6 .73 .73 0 0 0 .6 .8 .73 .73 0 0 0 .8-.6M287.4 58.1a.73 .73 0 0 0-.8 .6 .73 .73 0 0 0 .6 .8 .73 .73 0 0 0 .8-.6M290.6 45.1a.73 .73 0 0 0-.8 .6 .73 .73 0 0 0 .6 .9 .73 .73 0 0 0 .8-.6M302 51.1a.73 .73 0 0 0-.9 .6 .73 .73 0 0 0 .6 .9 .73 .73 0 0 0 .9-.6M302 47.9a.73 .73 0 0 0-.9 .6 .73 .73 0 0 0 .6 .9 .73 .73 0 0 0 .9-.6M302 54.2a.73 .73 0 0 0-.9 .6 .73 .73 0 0 0 .6 .9 .73 .73 0 0 0 .9-.6M311.4 44.5a.73 .73 0 0 0-.8 .6 .73 .73 0 0 0 .6 .8 .73 .73 0 0 0 .8-.5M311.4 57a.73 .73 0 0 0-.8 .5 .73 .73 0 0 0 .6 .9 .73 .73 0 0 0 .8-.6M320.8 46a.73 .73 0 0 0-.8 .6 .73 .73 0 0 0 .6 .8 .73 .73 0 0 0 .8-.6M326 57.4a.73 .73 0 0 0-.9 .6 .73 .73 0 0 0 .6 .8 .73 .73 0 0 0 .9-.6M96.2 69.8a.73 .73 0 0 1 .9 .6 .73 .73 0 0 1-.6 .9 .73 .73 0 0 1-.9-.6M97.3 78.2a.73 .73 0 0 1 .8 .6 .73 .73 0 0 1-.6 .8 .73 .73 0 0 1-.8-.6"/>
<path d="M99.5 64.4a.73 .73 0 0 1 .9 .6 .73 .73 0 0 1-.6 .8 .73 .73 0 0 1-.9-.6M105.1 61a.73 .73 0 0 1 .8 .6 .73 .73 0 0 1-.6 .9 .73 .73 0 0 1-.8-.6M105.8 64.4a.73 .73 0 0 1 .8 .6 .73 .73 0 0 1-.6 .8 .73 .73 0 0 1-.8-.6M112 64.4a.73 .73 0 0 1 .8 .6 .73 .73 0 0 1-.6 .8 .73 .73 0 0 1-.8-.6M113.8 68.4a.73 .73 0 0 1 .9 .6 .73 .73 0 0 1-.6 .8 .73 .73 0 0 1-.9-.6M118.3 64.4a.73 .73 0 0 1 .8 .6 .73 .73 0 0 1-.6 .8 .73 .73 0 0 1-.8-.6M124.5 64.4a.73 .73 0 0 1 .8 .6 .73 .73 0 0 1-.6 .8 .73 .73 0 0 1-.8-.6M130.8 64.4a.73 .73 0 0 1 .8 .6 .73 .73 0 0 1-.6 .8 .73 .73 0 0 1-.8-.6M137 64.4a.73 .73 0 0 1 .8 .6 .73 .73 0 0 1-.5 .8 .73 .73 0 0 1-.9-.6M275 64.4a.73 .73 0 0 0-.9 .6 .73 .73 0 0 0 .6 .8 .73 .73 0 0 0 .9-.6M281.2 64.4a.73 .73 0 0 0-.8 .6 .73 .73 0 0 0 .6 .8 .73 .73 0 0 0 .8-.6M287.4 64.4a.73 .73 0 0 0-.8 .6 .73 .73 0 0 0 .6 .8 .73 .73 0 0 0 .8-.6"/>
<path d="M293.7 64.4a.73 .73 0 0 0-.8 .6 .73 .73 0 0 0 .6 .8 .73 .73 0 0 0 .8-.6M298.1 68.4a.73 .73 0 0 0-.8 .6 .73 .73 0 0 0 .5 .8 .73 .73 0 0 0 .9-.6M299.9 64.4a.73 .73 0 0 0-.8 .6 .73 .73 0 0 0 .6 .8 .73 .73 0 0 0 .8-.6M306.2 64.4a.73 .73 0 0 0-.8 .6 .73 .73 0 0 0 .6 .8 .73 .73 0 0 0 .8-.6M306.9 61a.73 .73 0 0 0-.8 .6 .73 .73 0 0 0 .6 .9 .73 .73 0 0 0 .8-.6M312.5 64.4a.73 .73 0 0 0-.9 .6 .73 .73 0 0 0 .6 .8 .73 .73 0 0 0 .8-.6M314.7 78.2a.73 .73 0 0 0-.8 .6 .73 .73 0 0 0 .6 .8 .73 .73 0 0 0 .8-.6M315.8 69.8a.73 .73 0 0 0-.9 .6 .73 .73 0 0 0 .6 .9 .73 .73 0 0 0 .8-.6M87.1 89.3a.73 .73 0 0 1 .8 .6 .73 .73 0 0 1-.6 .9 .73 .73 0 0 1-.8-.6M93.3 89.3a.73 .73 0 0 1 .9 .6 .73 .73 0 0 1-.6 .9 .73 .73 0 0 1-.9-.6M106.1 87a.73 .73 0 0 1 .8 .6 .73 .73 0 0 1-.6 .8 .73 .73 0 0 1-.8-.6M113.8 80.9a.73 .73 0 0 1 .9 .6 .73 .73 0 0 1-.6 .8 .73 .73 0 0 1-.9-.6"/>
<path d="M298.1 80.9a.73 .73 0 0 0-.8 .6 .73 .73 0 0 0 .5 .8 .73 .73 0 0 0 .9-.6M305.9 87a.73 .73 0 0 0-.8 .6 .73 .73 0 0 0 .6 .8 .73 .73 0 0 0 .8-.6M318.7 89.3a.73 .73 0 0 0-.9 .6 .73 .73 0 0 0 .6 .9 .73 .73 0 0 0 .9-.6M324.9 89.3a.73 .73 0 0 0-.8 .6 .73 .73 0 0 0 .5 .9 .73 .73 0 0 0 .9-.6M87.1 114.4a.73 .73 0 0 1 .8 .6 .73 .73 0 0 1-.6 .8 .73 .73 0 0 1-.8-.6M93.3 114.4a.73 .73 0 0 1 .9 .6 .73 .73 0 0 1-.6 .8 .73 .73 0 0 1-.9-.6M105.8 113.4a.73 .73 0 0 1 .9 .6 .73 .73 0 0 1-.6 .8 .73 .73 0 0 1-.9-.5M113.8 119.9a.73 .73 0 0 1 .9 .6 .73 .73 0 0 1-.6 .8 .73 .73 0 0 1-.9-.6M124.5 114.4a.73 .73 0 0 1 .8 .6 .73 .73 0 0 1-.6 .8 .73 .73 0 0 1-.8-.6M137 114.4a.73 .73 0 0 1 .8 .6 .73 .73 0 0 1-.5 .8 .73 .73 0 0 1-.9-.6M275 114.4a.73 .73 0 0 0-.9 .6 .73 .73 0 0 0 .6 .8 .73 .73 0 0 0 .9-.6M287.4 114.4a.73 .73 0 0 0-.8 .6 .73 .73 0 0 0 .6 .8 .73 .73 0 0 0 .8-.6"/>
<path d="M298.1 119.9a.73 .73 0 0 0-.8 .6 .73 .73 0 0 0 .5 .8 .73 .73 0 0 0 .9-.6M306.2 113.4a.73 .73 0 0 0-.9 .6 .73 .73 0 0 0 .6 .8 .73 .73 0 0 0 .9-.5M318.7 114.4a.73 .73 0 0 0-.9 .6 .73 .73 0 0 0 .6 .8 .73 .73 0 0 0 .9-.6M324.9 114.4a.73 .73 0 0 0-.8 .6 .73 .73 0 0 0 .5 .8 .73 .73 0 0 0 .9-.6M94.8 133.5a.73 .73 0 0 1 .8 .6 .73 .73 0 0 1-.6 .8 .73 .73 0 0 1-.8-.6M97 122.2a.73 .73 0 0 1 .8 .6 .73 .73 0 0 1-.6 .9 .73 .73 0 0 1-.8-.6M99.5 139.4a.73 .73 0 0 1 .9 .6 .73 .73 0 0 1-.6 .8 .73 .73 0 0 1-.9-.6M105.8 139.4a.73 .73 0 0 1 .8 .6 .73 .73 0 0 1-.6 .8 .73 .73 0 0 1-.8-.6M112 139.4a.73 .73 0 0 1 .8 .6 .73 .73 0 0 1-.6 .8 .73 .73 0 0 1-.8-.6M113.8 132.4a.73 .73 0 0 1 .9 .6 .73 .73 0 0 1-.6 .8 .73 .73 0 0 1-.9-.6M118.3 139.4a.73 .73 0 0 1 .8 .6 .73 .73 0 0 1-.6 .8 .73 .73 0 0 1-.8-.6M293.7 139.4a.73 .73 0 0 0-.8 .6 .73 .73 0 0 0 .6 .8 .73 .73 0 0 0 .8-.6"/>
<path d="M298.1 132.4a.73 .73 0 0 0-.8 .6 .73 .73 0 0 0 .5 .8 .73 .73 0 0 0 .9-.6M299.9 139.4a.73 .73 0 0 0-.8 .6 .73 .73 0 0 0 .6 .8 .73 .73 0 0 0 .8-.6M306.2 139.4a.73 .73 0 0 0-.8 .6 .73 .73 0 0 0 .6 .8 .73 .73 0 0 0 .8-.6M312.5 139.4a.73 .73 0 0 0-.9 .6 .73 .73 0 0 0 .6 .8 .73 .73 0 0 0 .8-.6M315 122.2a.73 .73 0 0 0-.9 .6 .73 .73 0 0 0 .6 .9 .73 .73 0 0 0 .9-.6M317.2 133.5a.73 .73 0 0 0-.8 .6 .73 .73 0 0 0 .6 .8 .73 .73 0 0 0 .8-.6M85.9 146.4a.73 .73 0 0 1 .9 .6 .73 .73 0 0 1-.6 .8 .73 .73 0 0 1-.8-.6M91.1 157.7a.73 .73 0 0 1 .8 .6 .73 .73 0 0 1-.6 .9 .73 .73 0 0 1-.8-.6M100.5 159.1a.73 .73 0 0 1 .8 .6 .73 .73 0 0 1-.6 .9 .73 .73 0 0 1-.8-.6M100.5 146.7a.73 .73 0 0 1 .8 .6 .73 .73 0 0 1-.6 .8 .73 .73 0 0 1-.8-.6M104.1 141.8a.73 .73 0 0 1 .9 .6 .73 .73 0 0 1-.6 .8 .73 .73 0 0 1-.9-.6M110 149.5a.73 .73 0 0 1 .8 .6 .73 .73 0 0 1-.6 .9 .73 .73 0 0 1-.8-.6"/>
<path d="M110 155.8a.73 .73 0 0 1 .8 .6 .73 .73 0 0 1-.6 .8 .73 .73 0 0 1-.8-.6M110 152.7a.73 .73 0 0 1 .8 .5 .73 .73 0 0 1-.6 .9 .73 .73 0 0 1-.8-.6M121.3 158.6a.73 .73 0 0 1 .9 .6 .73 .73 0 0 1-.6 .9 .73 .73 0 0 1-.9-.6M124.5 145.6a.73 .73 0 0 1 .8 .6 .73 .73 0 0 1-.6 .8 .73 .73 0 0 1-.8-.6M132.8 153.7a.73 .73 0 0 1 .9 .6 .73 .73 0 0 1-.6 .8 .73 .73 0 0 1-.9-.6M137 158.1a.73 .73 0 0 1 .8 .6 .73 .73 0 0 1-.5 .9 .73 .73 0 0 1-.9-.6M137 151.9a.73 .73 0 0 1 .8 .6 .73 .73 0 0 1-.5 .8 .73 .73 0 0 1-.9-.6M137 145.6a.73 .73 0 0 1 .8 .6 .73 .73 0 0 1-.5 .8 .73 .73 0 0 1-.9-.6M275 158.1a.73 .73 0 0 0-.9 .6 .73 .73 0 0 0 .6 .9 .73 .73 0 0 0 .9-.6M275 151.9a.73 .73 0 0 0-.9 .6 .73 .73 0 0 0 .6 .8 .73 .73 0 0 0 .9-.6M275 145.6a.73 .73 0 0 0-.9 .6 .73 .73 0 0 0 .6 .8 .73 .73 0 0 0 .9-.6M279.1 153.7a.73 .73 0 0 0-.8 .6 .73 .73 0 0 0 .6 .8 .73 .73 0 0 0 .8-.6"/>
<path d="M287.4 145.6a.73 .73 0 0 0-.8 .6 .73 .73 0 0 0 .6 .8 .73 .73 0 0 0 .8-.6M290.6 158.6a.73 .73 0 0 0-.8 .6 .73 .73 0 0 0 .6 .9 .73 .73 0 0 0 .8-.6M302 149.5a.73 .73 0 0 0-.8 .6 .73 .73 0 0 0 .6 .9 .73 .73 0 0 0 .8-.6M302 155.8a.73 .73 0 0 0-.8 .6 .73 .73 0 0 0 .6 .8 .73 .73 0 0 0 .8-.6M302 152.7a.73 .73 0 0 0-.8 .5 .73 .73 0 0 0 .6 .9 .73 .73 0 0 0 .8-.6M307.8 141.8a.73 .73 0 0 0-.8 .6 .73 .73 0 0 0 .6 .8 .73 .73 0 0 0 .8-.6M311.4 159.1a.73 .73 0 0 0-.8 .6 .73 .73 0 0 0 .6 .9 .73 .73 0 0 0 .8-.6M311.4 146.7a.73 .73 0 0 0-.8 .6 .73 .73 0 0 0 .6 .8 .73 .73 0 0 0 .8-.6M320.8 157.7a.73 .73 0 0 0-.8 .6 .73 .73 0 0 0 .6 .9 .73 .73 0 0 0 .8-.6M326 146.4a.73 .73 0 0 0-.9 .6 .73 .73 0 0 0 .6 .8 .73 .73 0 0 0 .9-.6M87 164.4a.73 .73 0 0 1 .9 .6 .73 .73 0 0 1-.6 .8 .73 .73 0 0 1-.9-.6M93.3 164.4a.73 .73 0 0 1 .8 .6 .73 .73 0 0 1-.6 .8 .73 .73 0 0 1-.8-.6"/>
<path d="M99.5 164.4a.73 .73 0 0 1 .9 .6 .73 .73 0 0 1-.6 .8 .73 .73 0 0 1-.9-.6M105.8 164.4a.73 .73 0 0 1 .8 .6 .73 .73 0 0 1-.6 .8 .73 .73 0 0 1-.8-.6M112 164.4a.73 .73 0 0 1 .8 .6 .73 .73 0 0 1-.6 .8 .73 .73 0 0 1-.8-.6M118.3 164.4a.73 .73 0 0 1 .8 .6 .73 .73 0 0 1-.6 .8 .73 .73 0 0 1-.8-.6M124.5 164.4a.73 .73 0 0 1 .8 .6 .73 .73 0 0 1-.6 .8 .73 .73 0 0 1-.8-.6M130.8 164.4a.73 .73 0 0 1 .8 .6 .73 .73 0 0 1-.6 .8 .73 .73 0 0 1-.8-.6M137 164.4a.73 .73 0 0 1 .8 .6 .73 .73 0 0 1-.5 .8 .73 .73 0 0 1-.9-.6M275 164.4a.73 .73 0 0 0-.9 .6 .73 .73 0 0 0 .6 .8 .73 .73 0 0 0 .9-.6M281.2 164.4a.73 .73 0 0 0-.8 .6 .73 .73 0 0 0 .6 .8 .73 .73 0 0 0 .8-.6M287.4 164.4a.73 .73 0 0 0-.8 .6 .73 .73 0 0 0 .6 .8 .73 .73 0 0 0 .8-.6M293.7 164.4a.73 .73 0 0 0-.8 .6 .73 .73 0 0 0 .6 .8 .73 .73 0 0 0 .8-.6M299.9 164.4a.73 .73 0 0 0-.8 .6 .73 .73 0 0 0 .6 .8 .73 .73 0 0 0 .8-.6"/>
<path d="M306.2 164.4a.73 .73 0 0 0-.8 .6 .73 .73 0 0 0 .6 .8 .73 .73 0 0 0 .8-.6M312.5 164.4a.73 .73 0 0 0-.9 .6 .73 .73 0 0 0 .6 .8 .73 .73 0 0 0 .8-.6M318.7 164.4a.73 .73 0 0 0-.8 .6 .73 .73 0 0 0 .6 .8 .73 .73 0 0 0 .8-.6M325 164.4a.73 .73 0 0 0-.9 .6 .73 .73 0 0 0 .6 .8 .73 .73 0 0 0 .9-.6"/>
</g>
<!-- layer: Break Line (ISO) -->
<path d="M132.7 189l-1-3-5.1-3.6-6.2-1.2-6.2-.7-5.5 4.7-5.6 .5-9.6 5.9-3.4 4.5-1.6 5.4-5.8 3.3 1.1 6.1-5.5 5.4 3.4 11.8 4 4.6 1.1 6.6 7.4 .9 5 2.1 2.7 7.9h6.4l5.9 .4 5.5-3.1 5.8-.1 5.6-5M137 193.7l3.1 .9 3.5 4.7 2.8 5.3-.5 6.1 4.3 5.6-3 5.8-4.6 4.5-1.1 12.5-4.7 .5" fill="none" stroke="#000" stroke-width=".51"/>
<!-- layer: Detail Boundary (ISO) -->
<circle cx="119.6" cy="102.4" r="8.2" fill="none" stroke="#000" stroke-width=".3"/>
<!-- layer: Border (ISO) -->
<g fill="none" stroke="#000" stroke-width=".7">
<path d="M70 6.1v3.9M140 6.1v3.9M210 0v10l-2.9-4.9h5.8l-2.9 4.9 2.9-4.9M280 6.1v3.9M350 6.1v3.9M6.1 74.3h3.9M410 74.3h3.9M0 148.5h10l-5-2.8v5.7l5-2.9-5 2.9M420 148.5h-10l5-2.8v5.7l-5-2.9 5 2.9M6.1 222.8h3.9M410 222.8h3.9M10 287.1v-277.1h400v277.1h-400h400"/>
<path d="M70 287.1v3.8M140 287.1v3.8M212.9 292l-2.9-4.9 2.9 4.9h-5.8l2.9-4.9v9.9M280 287.1v3.8M350 287.1v3.8"/>
</g>
<!-- layer: Sketch Geometry (ANSI) -->
<path d="M242.9 276.3h3.2M247.4 276.3h2.5M248.6 270.5v3.3M248.6 275v2.5M248.6 278.8v3.3M251.1 276.3h3.3M256.2 276.3h2.1M259.2 276.3h1.5M261.7 276.3h6.9" fill="none" stroke="#000" stroke-width=".3"/>
<g fill="none" stroke="#000" stroke-width=".51">
<path d="M257.2 274.1l10.4-2.6v9.5l-10.4-2.5z"/>
<circle cx="248.6" cy="276.2" r="4.7"/>
<circle cx="248.6" cy="276.2" r="2.25"/>
</g>
<!-- layer: Title (ISO) -->
<path d="M240 257h170v30.1h-170zM272 257v10.1M297 257v10.1M337 257v10.1M360 257v10.1M390 257v10.1M240 267.1h170M315 277h95M315 267.1v20M375 277v10.1M390 277v10.1" fill="none" stroke="#000" stroke-width=".51"/>
<!-- layer: Dimension (ISO) -->
<g fill="none" stroke="#000" stroke-width=".3">
<path d="M204.3 17.8v19.1M207.5 17.8v19.1M271.1 17.8v20.4M328.6 17.8v20.4M83.4 29.4v8.8M99.6 29.4v37.8M118.4 29.4v69.8M140.9 29.4v8.8M199.3 20.9h12.5M201.8 20.4l2.5 .5-2.5 .5zM207.5 20.9l2.5-.5v1zM271.1 20.9l2.5-.5v1z"/>
<path d="M271.1 20.9h24M304.5 20.9h24.1M326.1 20.4l2.5 .5-2.5 .5zM327.3 36.9h25.2M349.3 36.9l.5 2.6h-1zM349.3 36.9v63.1M78.3 71.4h18M99.6 75.5v27M78.3 102.6h2.6M99.6 102.7v27M349.3 105.2v63M78.3 133.8h18"/>
<path d="M327.3 168.2h25.2M348.8 165.7h1l-.5 2.5zM92.7 214.8h11.4M92.7 218.8h13.5M95.4 212.3h1l-.5 2.5zM95.9 218.8l.5 2.5h-1zM95.9 209.8v13.9M105.6 214.8h.6M112.5 213.3h.9M115.2 213.3h13.3M124.8 210.8h1.1l-.6 2.5zM125.3 208.3v6"/>
<path d="M125.3 219.3v6M101.3 229h6M103.9 228.5l2.5 .5-2.5 .5zM106.4 222.8v9.4M111.4 229h5.9M112.4 229l2.5-.5v1zM112.4 222.8v9.4M112.5 220.3h16M125.3 220.3l.6 2.5h-1.1z"/>
</g>
<g fill="#000">
<path d="M201.8 20.4l2.5 .5-2.5 .5z" fill-rule="evenodd"/>
<path d="M207.5 20.9l2.5-.5v1z" fill-rule="evenodd"/>
<path d="M271.1 20.9l2.5-.5v1z" fill-rule="evenodd"/>
<path d="M326.1 20.4l2.5 .5-2.5 .5z" fill-rule="evenodd"/>
<path d="M349.3 36.9l.5 2.6h-1z" fill-rule="evenodd"/>
<path d="M348.8 165.7h1l-.5 2.5z" fill-rule="evenodd"/>
<path d="M95.4 212.3h1l-.5 2.5z" fill-rule="evenodd"/>
<path d="M124.8 210.8h1.1l-.6 2.5z" fill-rule="evenodd"/>
<path d="M95.9 218.8l.5 2.5h-1z" fill-rule="evenodd"/>
<path d="M103.9 228.5l2.5 .5-2.5 .5z" fill-rule="evenodd"/>
<path d="M112.4 229l2.5-.5v1z" fill-rule="evenodd"/>
<path d="M125.3 220.3l.6 2.5h-1.1z" fill-rule="evenodd"/>
</g>
<!-- layer: Symbol (ISO) -->
<path d="M192.7 123.7v15.8l11.6 6.7-4.9 2.8M212.4 151.1l-4.9 2.8 11.6 6.7v15.8M269.8 169.3l1.9-1.7-1.1 2.2zM271.7 167.6l-11.9 15.5h-23.3M96.7 205.6h2.6l6.1 9.5M103.6 213.2l.9-.5 .9 2.4zM114.6 211.2l.8 .4-1.5 2.1zM121.6 203.5h-2.5l-5.2 10.2" fill="none" stroke="#000" stroke-width=".3"/>
<!-- layer: Centerline (ISO) -->
<g fill="none" stroke="#000" stroke-width=".3">
<path d="M96.3 71.4h6.7M99.6 67.2v8.3M118.4 99.2v6.8M80.9 102.6h10M92.4 102.6h1.5M95.4 102.6h5M101.9 102.6h1.5M104.9 102.6h5M111.4 102.6h1.5M114.2 102.6h5.2M117.7 102.6h4.8M120.9 102.6h1.5"/>
<path d="M123.9 102.6h5M130.4 102.6h1.5M133.4 102.6h10M96.3 133.8h6.7M99.6 129.7v8.3M100.4 216.8h6.7M108.6 216.8h1.5M111.6 216.8h6.8"/>
</g>
<!-- layer: Center Mark (ISO) -->
<path d="M96.3 72.1h6.7M96.3 70.6h6.7M117.7 99.2v6.8M119.1 99.2v6.8M96.3 133.1h6.7M96.3 134.6h6.7M106.4 210.8v12M112.4 210.8v12" fill="none" stroke="#000" stroke-width=".3"/>
<!-- layer: Symbol (ISO) -->
<g fill="#000">
<path d="M269.8 169.3l1.9-1.7-1.1 2.2z" fill-rule="evenodd"/>
<path d="M103.6 213.2l.9-.5 .9 2.4z" fill-rule="evenodd"/>
<path d="M114.6 211.2l.8 .4-1.5 2.1z" fill-rule="evenodd"/>
</g>
<text font-size="7.2" x="126.6" y="114.7">A</text>
<g font-size="4.8">
<text x="33.7" y="9.6">6</text>
<text x="103.7" y="9.6">5</text>
<text x="173.7" y="9.6">4</text>
<text x="243.7" y="9.6">3</text>
<text x="313.7" y="9.6">2</text>
<text x="383.7" y="9.6">1</text>
<text x="212.5" y="22.7">12.7</text>
<text x="295.9" y="22.7">230</text>
<text x="85.2" y="28.7" transform="rotate(-90 85.2 28.7)">140</text>
<text x="101.3" y="28.7" transform="rotate(-90 101.3 28.7)">75</text>
<text x="120.1" y="28.7" transform="rotate(-90 120.1 28.7)">0</text>
<text x="142.6" y="28.7" transform="rotate(-90 142.6 28.7)">90</text>
<text x="6.2" y="38.9">D</text>
<text x="410.5" y="38.9">D</text>
<text x="69.7" y="73.1">125</text>
<text x="74.9" y="104.3">0</text>
<text x="345.4" y="104.3">525</text>
<text x="6.4" y="113.1">C</text>
<text x="410.7" y="113.1">C</text>
<text x="69.7" y="135.6">125</text>
<text x="197.8" y="137.5" transform="rotate(-90 197.8 137.5)">Ra 1.6</text>
<text x="217.5" y="176.4" transform="rotate(-90 217.5 176.4)">Ra 1.6</text>
<text x="236.5" y="182.2">5 X 45.0°</text>
<text x="6.4" y="187.4">B</text>
<text x="72.6" y="187.9">A ( 1 : 1 )</text>
<text x="410.7" y="187.4">B</text>
<text x="86" y="207.4">2X R</text>
<text x="122.4" y="205.3">2X R ↧2</text>
<text x="124.1" y="218.6">7</text>
<text x="90.9" y="228">4 H7</text>
<text x="108.1" y="230.8">6</text>
<text x="6.4" y="261.7">A</text>
<text x="13.4" y="259.9">•</text>
<text x="23.9" y="259.9">MATERIAL: Aluminum Alloy 6061-T6.</text>
<text x="410.7" y="261.7">A</text>
<text x="13.4" y="265.7">•</text>
<text x="23.9" y="265.7">SURFACE PREPERATION: Before finish, remove all machine marks, burrs and sharp edges. All holes</text>
<text x="23.9" y="271.4">to be debris free.</text>
<text x="355.2" y="273.9">Plate 3</text>
<text x="13.4" y="277.2">•</text>
<text x="23.9" y="277.2">THREADS: All threads are to be burr free and tested to specified depth before finish.</text>
<text x="278.8" y="279">Micron Oxford</text>
<text x="13.4" y="282.9">•</text>
<text x="23.9" y="282.9">FINISH: Anodize per ISO 7599, black, sealed</text>
<text x="316" y="283.8">FAB-OX0013</text>
<text x="379.9" y="285.3">04</text>
<text x="394.2" y="285">1 / 5</text>
<text x="33.7" y="290.9">6</text>
<text x="103.7" y="290.9">5</text>
<text x="173.7" y="290.9">4</text>
<text x="243.7" y="290.9">3</text>
<text x="313.7" y="290.9">2</text>
<text x="383.7" y="290.9">1</text>
</g>
<g font-size="3.4">
<text x="241" y="265.4">M A Phillips</text>
<text x="273" y="265.4">map, imd</text>
<text x="361" y="265.5">28/03/2019</text>
</g>
<g font-size="2.7">
<text x="241" y="260.1">Designed by</text>
<text x="273" y="260.1">Checked by</text>
<text x="298" y="260.1">Approved by</text>
<text x="330.3" y="260">Date</text>
<text x="361" y="260">Date</text>
<text x="378.4" y="280.1">Edition</text>
<text x="396.6" y="280.1">Sheet</text>
</g>
<text font-size="2" x="244.6" y="284.5">3rd ANGLE PROJECTION</text>
</svg>
